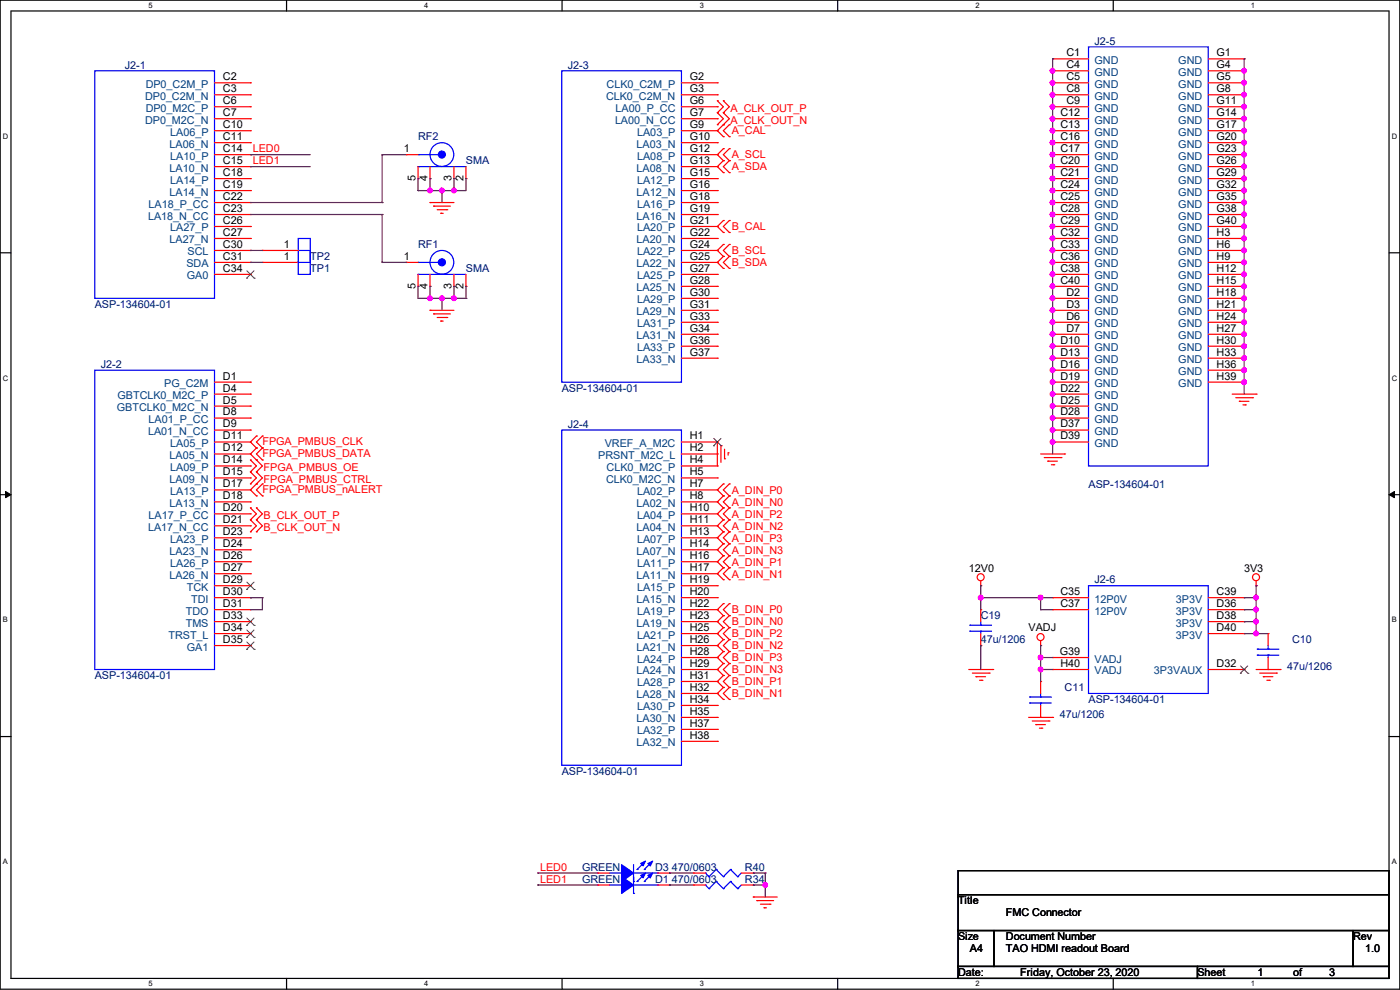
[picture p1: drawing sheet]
<svg xmlns="http://www.w3.org/2000/svg" width="297mm" height="210mm" viewBox="0 0 297 210" stroke-linecap="round" stroke-linejoin="round" font-family="sans-serif">
<path d="M0 0h297v209.8h-297zM2.3 2.3h292.4v205.3h-292.4z" fill="none" stroke="#000" stroke-width=".25"/>
<g fill="#fff">
<path d="M31.5 .3h.9v1.8h-.9z"/>
<path d="M31.5 207.8h.9v1.8h-.9z"/>
</g>
<path d="M60.8 0v2.3M60.8 207.6v2.2" fill="none" stroke="#000" stroke-width=".25"/>
<g fill="#fff">
<path d="M90 .3h.9v1.8h-.9z"/>
<path d="M90 207.8h.9v1.8h-.9z"/>
</g>
<path d="M119.3 0v2.3M119.3 207.6v2.2" fill="none" stroke="#000" stroke-width=".25"/>
<g fill="#fff">
<path d="M148.5 .3h.9v1.8h-.9z"/>
<path d="M148.5 207.8h.9v1.8h-.9z"/>
</g>
<path d="M177.7 0v2.3M177.7 207.6v2.2" fill="none" stroke="#000" stroke-width=".25"/>
<g fill="#fff">
<path d="M206.9 .3h.9v1.8h-.9z"/>
<path d="M206.9 207.8h.9v1.8h-.9z"/>
</g>
<path d="M236.2 0v2.3M236.2 207.6v2.2" fill="none" stroke="#000" stroke-width=".25"/>
<g fill="#fff">
<path d="M265.4 .3h.9v1.8h-.9z"/>
<path d="M265.4 207.8h.9v1.8h-.9z"/>
<path d="M.6 28h1.2v1.8h-1.2z"/>
<path d="M295.3 28h1.1v1.8h-1.1z"/>
<path d="M.6 79.3h1.2v1.8h-1.2z"/>
<path d="M295.3 79.3h1.1v1.8h-1.1z"/>
</g>
<path d="M0 53.6h2.3M294.7 53.6h2.3" fill="none" stroke="#000" stroke-width=".25"/>
<g fill="#fff">
<path d="M.6 130.6h1.1v1.8h-1.1z"/>
<path d="M295.3 130.6h1v1.8h-1z"/>
</g>
<path d="M0 104.9h2.3M294.7 104.9h2.3" fill="none" stroke="#000" stroke-width=".25"/>
<path d="M1.2 104.3l1.1 .6-1.1 .7zM294.7 104.9l1.1-.6v1.3z" fill="#000" stroke="#000" stroke-width=".21"/>
<g fill="#fff">
<path d="M.6 181.9h1.1v1.8h-1.1z"/>
<path d="M295.3 181.9h1v1.8h-1z"/>
</g>
<path d="M0 156.3h2.3M294.7 156.3h2.3M203.2 184.7h91.5v5.1h-91.5zM203.2 189.8h91.5v7.6h-91.5zM203.2 197.4h7.7v7.6h-7.7zM210.9 197.4h76.2v7.6h-76.2zM287.1 197.4h7.6v7.6h-7.6zM203.2 205h50.8v2.6h-50.8zM254 205h40.7v2.6h-40.7z" fill="none" stroke="#000" stroke-width=".25"/>
<g fill="none" stroke="#f00" stroke-width=".25">
<path d="M45.5 17.6h7.6M53.1 17.6h.1M144.6 17.6h7.6M152.2 17.6h.1M223.3 12.5h.1M223.3 15h.1M223.3 17.6h.1M223.3 17.6h7.6M223.3 12.5h7.6M223.3 15h7.6M256.3 17.6h7.6M256.3 12.5h7.6"/>
<path d="M256.3 15h7.6M263.9 12.5h.1M263.9 15h.1M263.9 17.6h.1M45.5 20.1h7.6M45.5 22.6h7.6M45.5 25.2h7.6M45.5 27.7h7.6M45.5 30.3h7.6M45.5 32.8h7.6M45.5 35.3h7.6M45.5 37.9h7.6"/>
<path d="M53.1 20.1h.1M53.1 22.6h.1M53.1 25.2h.1M53.1 27.7h.1M53.1 30.3h.1M53.1 32.8h.1M53.1 35.3h.1M53.1 37.9h.1M86.1 32.8h.1M86.1 32.8h2.6M88.7 37.9h.1M88.7 35.3v2.6"/>
<path d="M91.2 37.9h.1M91.2 35.3v2.6M96.3 37.9h.1M96.3 35.3v2.6M98.8 37.9h.1M98.8 35.3v2.6M144.6 20.1h7.6M144.6 22.6h7.6M144.6 25.2h7.6M144.6 27.7h7.6M144.6 30.3h7.6M144.6 32.8h7.6"/>
<path d="M144.6 35.3h7.6M144.6 37.9h7.6M152.2 21.4h.1M152.2 23.9h.1M152.2 26.5h.1M152.2 20.1h.1M152.2 22.6h.1M152.2 25.2h.1M152.2 27.7h.1M152.2 30.3h.1M152.2 32.8h.1M152.2 35.3h.1"/>
<path d="M152.2 37.9h.1M152.2 21.4l1.3 1.2-1.3 1.3M152.2 23.9l1.3 1.3-1.3 1.3M152.2 27.7l1.3 1.3M152.2 32.8l1.3 1.3M152.2 35.3l1.3 1.3M153.5 21.4h.1M153.5 23.9h.1M153.5 26.5h.1M153.5 29h.1M153.5 31.5h.1M153.5 34.1h.1"/>
<path d="M153.5 36.6h.1M153.5 21.4l1.2 1.2-1.2 1.3M153.5 23.9l1.2 1.3-2.5 2.5M153.5 31.5l-1.3 1.3M153.5 34.1l-1.3 1.2M154.7 29h.1M154.7 26.5h.1M154.7 34.1h.1M154.7 31.5h.1M154.7 36.6h.1M154.7 26.5l-1.2 1.2 1.2 1.3M154.7 31.5l-1.2 1.3 1.2 1.3"/>
<path d="M154.7 34.1l-1.2 1.2 1.2 1.3M223.3 20.1h.1M223.3 22.6h.1M223.3 25.2h.1M223.3 27.7h.1M223.3 30.3h.1M223.3 32.8h.1M223.3 35.3h.1M223.3 37.9h.1M223.3 20.1h7.6M223.3 22.6h7.6M223.3 25.2h7.6"/>
<path d="M223.3 27.7h7.6M223.3 30.3h7.6M223.3 32.8h7.6M223.3 35.3h7.6M223.3 37.9h7.6M256.3 20.1h7.6M256.3 22.6h7.6M256.3 25.2h7.6M256.3 27.7h7.6M256.3 30.3h7.6M256.3 32.8h7.6M256.3 35.3h7.6"/>
<path d="M256.3 37.9h7.6M263.9 20.1h.1M263.9 22.6h.1M263.9 25.2h.1M263.9 27.7h.1M263.9 30.3h.1M263.9 32.8h.1M263.9 35.3h.1M263.9 37.9h.1M45.5 43h7.6M45.5 55.7h7.6M45.5 40.4h7.6"/>
<path d="M45.5 45.5h7.6M45.5 48h7.6M45.5 50.6h7.6M45.5 53.1h7.6M45.5 58.2h7.6M53.1 40.4h.1M53.1 43h.1M53.1 45.5h.1M53.1 48h.1M53.1 50.6h.1M53.1 53.1h.1M53.1 55.7h.1"/>
<path d="M53.1 58.2h.1M55.7 55.7h.1M55.7 53.1h.1M55.7 55.7h7.6M55.7 53.1h7.6M86.1 55.7h.1M86.1 55.7h2.6M88.7 58.2v2.5M91.2 43h.1M91.2 43h5.1M91.2 58.2v2.5M92 43.7h.1"/>
<path d="M92 43.7h3.5M92.8 44.5h2M93.5 45.3h.1M93.5 45.3h.5M94.8 44.5h.1M96.3 58.2v2.5M98.8 58.2v2.5M144.6 43h7.6M144.6 55.7h7.6M144.6 40.4h7.6M144.6 45.5h7.6M144.6 48h7.6"/>
<path d="M144.6 50.6h7.6M144.6 53.1h7.6M144.6 58.2h7.6M152.2 40.4h.1M152.2 43h.1M152.2 45.5h.1M152.2 48h.1M152.2 50.6h.1M152.2 53.1h.1M152.2 55.7h.1M152.2 58.2h.1M152.2 48l1.3 1.3"/>
<path d="M152.2 53.1l1.3 1.3M152.2 55.7l1.3 1.2M153.5 46.8h.1M153.5 49.3h.1M153.5 51.9h.1M153.5 54.4h.1M153.5 56.9h.1M153.5 46.8l-1.3 1.2M153.5 51.9l-1.3 1.2M153.5 54.4l-1.3 1.3M154.7 49.3h.1M154.7 46.8h.1"/>
<path d="M154.7 54.4h.1M154.7 51.9h.1M154.7 56.9h.1M154.7 46.8l-1.2 1.2 1.2 1.3M154.7 51.9l-1.2 1.2 1.2 1.3M154.7 54.4l-1.2 1.3 1.2 1.2M223.3 40.4h.1M223.3 43h.1M223.3 45.5h.1M223.3 48h.1M223.3 50.6h.1M223.3 53.1h.1"/>
<path d="M223.3 55.7h.1M223.3 58.2h.1M223.3 43h7.6M223.3 55.7h7.6M223.3 40.4h7.6M223.3 45.5h7.6M223.3 48h7.6M223.3 50.6h7.6M223.3 53.1h7.6M223.3 58.2h7.6M256.3 43h7.6M256.3 55.7h7.6"/>
<path d="M256.3 40.4h7.6M256.3 45.5h7.6M256.3 48h7.6M256.3 50.6h7.6M256.3 53.1h7.6M256.3 58.2h7.6M263.9 40.4h.1M263.9 43h.1M263.9 45.5h.1M263.9 48h.1M263.9 50.6h.1M263.9 53.1h.1"/>
<path d="M263.9 55.7h.1M263.9 58.2h.1M88.7 60.7h.1M91.2 65.8h.1M91.2 60.7h.1M91.2 65.8h5.1M92 66.6h.1M92 66.6h3.5M92.8 67.4h2M93.5 68.1h.1M93.5 68.1h.5M94.8 67.4h.1"/>
<path d="M96.3 60.7h.1M98.8 60.7h.1M144.6 65.8h7.6M144.6 60.7h7.6M144.6 63.3h7.6M144.6 68.4h7.6M144.6 70.9h7.6M144.6 73.4h7.6M144.6 76h7.6M152.2 60.7h.1M152.2 63.3h.1M152.2 65.8h.1"/>
<path d="M152.2 68.4h.1M152.2 70.9h.1M152.2 73.4h.1M152.2 76h.1M223.3 60.7h.1M223.3 63.3h.1M223.3 65.8h.1M223.3 68.4h.1M223.3 70.9h.1M223.3 73.4h.1M223.3 76h.1M223.3 78.5h.1"/>
<path d="M223.3 65.8h7.6M223.3 60.7h7.6M223.3 63.3h7.6M223.3 68.4h7.6M223.3 70.9h7.6M223.3 73.4h7.6M223.3 76h7.6M223.3 78.5h7.6M256.3 65.8h7.6M256.3 60.7h7.6M256.3 63.3h7.6M256.3 68.4h7.6"/>
<path d="M256.3 70.9h7.6M256.3 73.4h7.6M256.3 76h7.6M256.3 78.5h7.6M263.9 60.7h.1M263.9 63.3h.1M263.9 65.8h.1M263.9 68.4h.1M263.9 70.9h.1M263.9 73.4h.1M263.9 76h.1M263.9 78.5h.1"/>
<path d="M45.5 96.3h7.6M45.5 83.6h7.6M45.5 93.8h7.6M45.5 98.8h7.6M45.5 81.1h7.6M45.5 86.1h7.6M45.5 88.7h7.6M45.5 91.2h7.6M53.1 97.6h.1M53.1 81.1h.1M53.1 83.6h.1M53.1 86.1h.1"/>
<path d="M53.1 88.7h.1M53.1 91.2h.1M53.1 93.8h.1M53.1 96.3h.1M53.1 98.8h.1M53.1 93.8l1.3 1.2M53.1 96.3l1.3 1.3M53.1 97.6l1.3 1.2-1.3 1.3M54.4 92.5h.1M54.4 95h.1M54.4 97.6h.1M54.4 92.5l-1.3 1.3"/>
<path d="M54.4 95l-1.3 1.3M54.4 97.6l1.3 1.2-1.3 1.3M55.7 95h.1M55.7 92.5h.1M55.7 97.6h.1M55.7 92.5l-1.3 1.3 1.3 1.2M55.7 95l-1.3 1.3 1.3 1.3M144.6 96.3h7.6M144.6 93.8h7.6M144.6 98.8h7.6M152.2 93.8h.1M152.2 96.3h.1"/>
<path d="M152.2 98.8h.1M152.2 93.8v5M153 94.5h.1M153 94.5v3.6M153.7 97.3h.1M153.7 95.3v2M154.5 96.1h.1M154.5 96.1v.5M220.8 96.3h5M221.5 97.1h3.6M222.3 97.8h.1M222.3 97.8h2"/>
<path d="M223.1 98.6h.5M223.3 81.1h.1M223.3 83.6h.1M223.3 86.1h.1M223.3 88.7h.1M223.3 91.2h.1M223.3 93.8h.1M223.3 83.6h7.6M223.3 93.8h7.6M223.3 81.1h7.6M223.3 86.1h7.6M223.3 88.7h7.6"/>
<path d="M223.3 91.2h7.6M223.6 98.6h.1M225.1 97.1h.1M225.8 96.3h.1M256.3 81.1h7.6M261.4 83.6h5.1M262.2 84.4h3.5M262.9 85.1h.1M262.9 85.1h2.1M263.7 85.9h.5M263.9 81.1h.1M264.2 85.9h.1"/>
<path d="M265.7 84.4h.1M266.5 83.6h.1M45.5 101.4h7.6M45.5 103.9h7.6M45.5 106.5h7.6M45.5 109h7.6M45.5 111.5h7.6M45.5 114.1h7.6M45.5 116.6h7.6M45.5 119.2h7.6M53.1 107.7h.1M53.1 110.3h.1"/>
<path d="M53.1 112.8h.1M53.1 100.1h.1M53.1 102.7h.1M53.1 101.4h.1M53.1 103.9h.1M53.1 106.5h.1M53.1 109h.1M53.1 111.5h.1M53.1 114.1h.1M53.1 116.6h.1M53.1 119.2h.1M53.1 107.7l1.3 1.3-1.3 1.3"/>
<path d="M53.1 110.3l1.3 1.2-1.3 1.3M53.1 100.1l1.3 1.3-1.3 1.3M53.1 103.9l1.3 1.3M54.4 107.7h.1M54.4 110.3h.1M54.4 112.8h.1M54.4 100.1h.1M54.4 102.7h.1M54.4 105.2h.1M54.4 107.7l1.3 1.3-1.3 1.3M54.4 110.3l1.3 1.2-1.3 1.3M54.4 100.1l1.3 1.3-2.6 2.5"/>
<path d="M55.7 105.2h.1M55.7 102.7h.1M55.7 102.7l-1.3 1.2 1.3 1.3M144.6 101.4h7.6M144.6 103.9h7.6M144.6 106.5h7.6M144.6 109h7.6M144.6 111.5h7.6M144.6 114.1h7.6M144.6 116.6h7.6M144.6 119.2h7.6M152.2 101.4h.1"/>
<path d="M152.2 103.9h.1M152.2 106.5h.1M152.2 109h.1M152.2 111.5h.1M152.2 114.1h.1M152.2 116.6h.1M152.2 119.2h.1M152.2 103.9l1.3 1.3M152.2 106.5l1.3 1.2M152.2 119.2l1.3 1.2M152.2 109l1.3 1.3M152.2 111.5l1.3 1.3"/>
<path d="M152.2 116.6l1.3 1.3M152.2 114.1l1.3 1.3M153.5 102.7h.1M153.5 105.2h.1M153.5 107.7h.1M153.5 117.9h.1M153.5 110.3h.1M153.5 112.8h.1M153.5 115.4h.1M153.5 102.7l-1.3 1.2M153.5 105.2l-1.3 1.3M153.5 117.9l-1.3 1.3"/>
<path d="M153.5 107.7l-1.3 1.3M153.5 110.3l-1.3 1.2M153.5 115.4l-1.3 1.2M153.5 112.8l-1.3 1.3M154.7 105.2h.1M154.7 102.7h.1M154.7 107.7h.1M154.7 117.9h.1M154.7 110.3h.1M154.7 112.8h.1M154.7 115.4h.1M154.7 102.7l-1.2 1.2 1.2 1.3"/>
<path d="M154.7 105.2l-1.2 1.3 1.2 1.2M154.7 117.9l-1.2 1.3 1.2 1.2M154.7 107.7l-1.2 1.3 1.2 1.3M154.7 110.3l-1.2 1.2 1.2 1.3M154.7 115.4l-1.2 1.2 1.2 1.3M154.7 112.8l-1.2 1.3 1.2 1.3M45.5 121.7h7.6M45.5 124.2h7.6M45.5 126.8h7.6M45.5 129.3h7.6M45.5 131.9h7.6M45.5 134.4h7.6"/>
<path d="M45.5 136.9h7.6M53.1 121.7h.1M53.1 124.2h.1M53.1 126.8h.1M53.1 129.3h.1M53.1 131.9h.1M53.1 134.4h.1M53.1 136.9h.1M144.6 121.7h7.6M144.6 124.2h7.6M144.6 126.8h7.6M144.6 129.3h7.6"/>
<path d="M144.6 131.9h7.6M144.6 134.4h7.6M144.6 136.9h7.6M144.6 139.5h7.6M152.2 121.7h.1M152.2 124.2h.1M152.2 126.8h.1M152.2 129.3h.1M152.2 131.9h.1M152.2 134.4h.1M152.2 136.9h.1M152.2 139.5h.1"/>
<path d="M152.2 121.7l1.3 1.3M152.2 129.3l1.3 1.3M152.2 131.9l1.3 1.2M152.2 136.9l1.3 1.3M152.2 134.4l1.3 1.3M152.2 139.5l1.3 1.3M153.5 120.4h.1M153.5 123h.1M153.5 128.1h.1M153.5 130.6h.1M153.5 133.1h.1M153.5 135.7h.1"/>
<path d="M153.5 138.2h.1M153.5 120.4l-1.3 1.3M153.5 128.1l-1.3 1.2M153.5 130.6l-1.3 1.3M153.5 135.7l-1.3 1.2M153.5 133.1l-1.3 1.3M153.5 138.2l-1.3 1.3M154.7 120.4h.1M154.7 123h.1M154.7 130.6h.1M154.7 128.1h.1M154.7 133.1h.1"/>
<path d="M154.7 138.2h.1M154.7 135.7h.1M154.7 120.4l-1.2 1.3 1.2 1.3M154.7 128.1l-1.2 1.2 1.2 1.3M154.7 130.6l-1.2 1.3 1.2 1.2M154.7 135.7l-1.2 1.2 1.2 1.3M154.7 133.1l-1.2 1.3 1.2 1.3M154.7 138.2l-1.2 1.3 1.2 1.3M208.1 124.2h.1M208.1 136.9h.1M208.1 129.3h.1M208.1 123.2v1"/>
<path d="M208.1 129.3v2.6M208.1 134.4v2.5M220.8 136.9h.1M220.8 135.9v1M223.3 126.8h.1M223.3 129.3h.1M223.3 139.5h.1M223.3 126.8h7.6M223.3 129.3h7.6M223.3 139.5h7.6M256.3 126.8h7.6M256.3 129.3h7.6"/>
<path d="M256.3 131.9h7.6M256.3 134.4h7.6M263.9 126.8h.1M263.9 129.3h.1M263.9 131.9h.1M263.9 134.4h.1M266.5 124.2h.1M266.5 123.2v1M269 134.4h.1M269 134.4v2.5M269 139.5v2.5M144.6 152.2h7.6"/>
<path d="M144.6 142h7.6M144.6 144.6h7.6M144.6 147.1h7.6M144.6 149.6h7.6M144.6 154.7h7.6M144.6 157.3h7.6M152.2 142h.1M152.2 144.6h.1M152.2 147.1h.1M152.2 149.6h.1M152.2 152.2h.1M152.2 154.7h.1"/>
<path d="M152.2 157.3h.1M152.2 147.1l1.3 1.3M152.2 144.6l1.3 1.2M152.2 142l1.3 1.3M153.5 145.8h.1M153.5 148.4h.1M153.5 143.3h.1M153.5 140.8h.1M153.5 145.8l-1.3 1.3M153.5 143.3l-1.3 1.3M153.5 140.8l-1.3 1.2M154.7 148.4h.1"/>
<path d="M154.7 145.8h.1M154.7 143.3h.1M154.7 140.8h.1M154.7 145.8l-1.2 1.3 1.2 1.3M154.7 143.3l-1.2 1.3 1.2 1.2M154.7 140.8l-1.2 1.2 1.2 1.3M205.5 142h5.1M206.3 142.8h3.5M207.1 143.6h.1M207.1 143.6h2M207.8 144.3h.5M208.3 144.3h.1"/>
<path d="M209.8 142.8h.1M210.6 142h.1M218.2 152.2h5.1M219 153h3.5M219.8 153.7h.1M219.8 153.7h2M220.5 154.5h.5M220.8 152.2h.1M220.8 144.6h.1M220.8 144.6v2.5M220.8 149.6v2.6M221 154.5h.1"/>
<path d="M222.5 153h.1M223.3 152.2h.1M223.3 142h.1M223.3 142h7.6M256.3 142h7.6M263.9 142h.1M266.5 142h5.1M267.3 142.8h3.5M268 143.6h.1M268 143.6h2M268.8 144.3h.5M269 142h.1"/>
<path d="M269.3 144.3h.1M270.8 142.8h.1M271.6 142h.1M126.8 185.2h.1M126.8 187.7h.1M126.8 187.7h2.5M126.8 185.2h2.5M139.5 187.7h2.5M139.5 185.2h2.5M142 185.2h.1M142 187.7h.1M147.1 187.7h.1"/>
<path d="M147.1 185.2h.1M147.1 187.7h2.5M147.1 185.2h2.5M157.3 187.7h2.5M157.3 185.2h2.5M159.8 190.3h.1M159.8 187.7h.1M159.8 185.2h.1M159.8 190.3h5.1M160.6 191.1h.1M160.6 191.1h3.5M161.3 191.8h2.1"/>
<path d="M162.1 192.6h.1M162.1 192.6h.5M163.4 191.8h.1"/>
<circle cx="208" cy="122.4" r=".74"/>
<circle cx="220.7" cy="135.1" r=".74"/>
<circle cx="266.5" cy="122.4" r=".74"/>
</g>
<g fill="none" stroke="#00f" stroke-width=".25">
<path d="M20.1 15h25.4v48.3h-25.4zM119.2 15h25.4v66.1h-25.4zM230.9 9.9h25.4v88.9h-25.4zM88.7 32.8h.1M88.7 35.3h.1M88.7 32.8h4.3M88.7 35.3h10.1M93 32.8h.1M63.3 53.1h2.5v5.1h-2.5zM63.3 50.6h2.5v5.1h-2.5zM88.7 55.7h.1M88.7 58.2h.1"/>
<path d="M88.7 55.7h4.3M88.7 58.2h10.1M93 55.7h.1M20.1 78.5h25.4v63.5h-25.4zM119.2 91.2h25.4v71.1h-25.4zM205.8 132.6h.1M205.8 133.9h.1M205.8 132.6h4.6M205.8 133.9h4.6M208.1 133.9h.1M208.1 132.6h.1M208.1 131.9v.7"/>
<path d="M208.1 133.9v.5M230.9 124.2h25.4v22.9h-25.4zM266.7 137.7h.1M266.7 139h.1M266.7 137.7h4.6M266.7 139h4.6M269 139h.1M269 137.7h.1M269 136.9v.8M269 139v.5M218.5 147.9h.1M218.5 149.1h.1"/>
<path d="M218.5 147.9h4.6M218.5 149.1h4.6M220.8 149.1h.1M220.8 147.9h.1M220.8 147.1v.8M220.8 149.1v.5M129.3 185.2h2.6M129.3 187.7h2.6M131.9 185.2h.1M131.9 187.7h.1M134.4 187h.1M134.4 189.5h.1"/>
<path d="M134.4 183.4v6.1M134.4 185.2h5.1M134.4 187.7h5.1M135.2 184.4h.1M135.2 187h.1M136.7 184.4h.1M136.7 187h.1M136.7 182.9l-1.5 1.5M136.7 185.5l-1.5 1.5M138.2 182.9l-1.5 1.5M138.2 185.5l-1.5 1.5M139.5 185.2h.1"/>
<path d="M139.5 187.7h.1M149.6 187.7h.1M149.6 185.2h.1M149.6 187.7l.8 .8M149.6 185.2l.8 .8M150.4 188.5h.1M150.4 186h.1M151.9 187h.1M151.9 184.4h.1M151.9 187l1.6 1.5M151.9 187l-1.5 1.5M151.9 184.4l1.6 1.6"/>
<path d="M151.9 184.4l-1.5 1.6M153.5 188.5h.1M153.5 186h.1M155 187h.1M155 184.4h.1M155 187l1.5 1.5M155 187l-1.5 1.5M155 184.4l1.5 1.6M155 184.4l-1.5 1.6M156.5 188.5h.1M156.5 186h.1M157.3 187.7l-.8 .8"/>
<path d="M157.3 185.2l-.8 .8"/>
<circle cx="93.7" cy="32.8" r="2.52"/>
<circle cx="93.7" cy="55.6" r="2.52"/>
</g>
<g fill="none" stroke="#804000" stroke-width=".21">
<path d="M52.3 59h.1M52.4 57.4l1.5 1.6M53.9 57.4l-1.6 1.6M53.9 59h.1M151.4 94.6h.1M151.4 93l1.6 1.6M153 93l-1.6 1.6M153 94.6h.1M52.3 125.1h.1M52.3 132.7h.1M52.3 135.2h.1M52.3 137.8h.1"/>
<path d="M52.4 123.5l1.5 1.6M52.4 131.1l1.5 1.6M52.4 133.6l1.5 1.6M52.4 136.2l1.5 1.6M53.9 123.5l-1.6 1.6M53.9 131.1l-1.6 1.6M53.9 133.6l-1.6 1.6M53.9 136.2l-1.6 1.6M53.9 125.1h.1M53.9 132.7h.1M53.9 135.2h.1M53.9 137.8h.1"/>
<path d="M263.1 142.8h.1M263.2 141.3l1.6 1.5M264.7 141.3l-1.6 1.5M264.8 142.8h.1"/>
</g>
<g fill="#00f" stroke="#00f" stroke-width=".25">
<path d="M131.9 183.4l2.5 1.8-2.5 1.8z" fill-rule="evenodd"/>
<path d="M137.5 183.2l1-.5-.5 1z" fill-rule="evenodd"/>
<path d="M135.9 183.2l1-.5-.5 1z" fill-rule="evenodd"/>
<path d="M131.9 186l2.5 1.7-2.5 1.8z" fill-rule="evenodd"/>
<path d="M137.5 185.7l1-.5-.5 1z" fill-rule="evenodd"/>
<path d="M135.9 185.7l1-.5-.5 1z" fill-rule="evenodd"/>
<circle cx="93.7" cy="55.6" r=".74"/>
<circle cx="93.7" cy="32.8" r=".74"/>
</g>
<g fill="none" stroke="#800040" stroke-width=".25">
<path d="M223.3 12.5h.1M223.3 15h.1M223.3 17.6h.1M223.3 12.5v83.8M263.9 12.5h.1M263.9 15h.1M263.9 17.6h.1M263.9 12.5v71.1M53.1 32.8h.1M53.1 35.3h.1M53.1 32.8h12.7M53.1 35.3h12.7"/>
<path d="M81.1 32.8h.1M81.1 32.8h5M81.1 32.8v10.2M88.7 37.9h.1M88.7 37.9v2.5M91.2 37.9h.1M91.2 37.9v2.5M96.3 37.9h.1M96.3 37.9v2.5M98.8 37.9h.1M98.8 37.9v2.5h-10.1M223.3 20.1h.1"/>
<path d="M223.3 22.6h.1M223.3 25.2h.1M223.3 27.7h.1M223.3 30.3h.1M223.3 32.8h.1M223.3 35.3h.1M223.3 37.9h.1M263.9 20.1h.1M263.9 22.6h.1M263.9 25.2h.1M263.9 27.7h.1M263.9 30.3h.1"/>
<path d="M263.9 32.8h.1M263.9 35.3h.1M263.9 37.9h.1M53.1 53.1h.1M53.1 55.7h.1M53.1 53.1h2.6M53.1 55.7h2.6M53.1 43h28M53.1 45.5h28M81.1 43h.1M81.1 45.5h.1M81.1 55.7h.1"/>
<path d="M81.1 55.7h5M81.1 45.5v10.2M86.1 55.7h.1M88.7 40.4h.1M91.2 40.4h.1M93.8 40.4h.1M93.8 40.4v2.6M96.3 40.4h.1M223.3 40.4h.1M223.3 43h.1M223.3 45.5h.1M223.3 48h.1"/>
<path d="M223.3 50.6h.1M223.3 53.1h.1M223.3 55.7h.1M223.3 58.2h.1M263.9 40.4h.1M263.9 43h.1M263.9 45.5h.1M263.9 48h.1M263.9 50.6h.1M263.9 53.1h.1M263.9 55.7h.1M263.9 58.2h.1"/>
<path d="M88.7 60.7h.1M88.7 60.7v2.6h10.1M91.2 63.3h.1M91.2 60.7h.1M91.2 60.7v2.6M93.8 63.3h.1M93.8 63.3v2.5M96.3 63.3h.1M96.3 60.7h.1M96.3 60.7v2.6M98.8 60.7h.1M98.8 63.3h.1"/>
<path d="M98.8 60.7v2.6M223.3 60.7h.1M223.3 63.3h.1M223.3 65.8h.1M223.3 68.4h.1M223.3 70.9h.1M223.3 73.4h.1M223.3 76h.1M223.3 78.5h.1M263.9 60.7h.1M263.9 63.3h.1M263.9 65.8h.1"/>
<path d="M263.9 68.4h.1M263.9 70.9h.1M263.9 73.4h.1M263.9 76h.1M263.9 78.5h.1M223.3 81.1h.1M223.3 83.6h.1M223.3 86.1h.1M223.3 88.7h.1M223.3 91.2h.1M223.3 93.8h.1M263.9 81.1h.1"/>
<path d="M53.1 129.3h.1M53.1 126.8h.1M53.1 126.8h2.6M55.7 126.8h.1M55.7 126.8v2.5h-2.6M208.1 136.9h.1M208.1 124.2h.1M208.1 126.8h.1M208.1 126.8h15.2M208.1 124.2v5.1M208.1 136.9v5.1M220.8 139.5h.1"/>
<path d="M220.8 136.9h.1M220.8 126.8h.1M220.8 129.3h.1M220.8 139.5h2.5M220.8 126.8v2.5M220.8 136.9v7.7M220.8 129.3h2.5M263.9 134.4h.1M263.9 131.9h.1M263.9 129.3h.1M263.9 126.8h.1M263.9 134.4h5.1"/>
<path d="M263.9 131.9h2.6M263.9 129.3h2.6M263.9 126.8h2.6M266.5 124.2h.1M266.5 131.9h.1M266.5 129.3h.1M266.5 126.8h.1M266.5 134.4h.1M266.5 124.2v10.2M220.8 142h.1M220.8 142h2.5M114.1 185.2h.1"/>
<path d="M114.1 187.7h.1M114.1 187.7h12.7M114.1 185.2h12.7M142 187.7h.1M142 185.2h.1M142 187.7h5.1M142 185.2h5.1M159.8 187.7h.1M159.8 185.2h.1M159.8 187.7h2.5M159.8 185.2h2.5M162.3 187.7h.1"/>
<path d="M162.3 185.2h.1M162.3 185.2v5.1"/>
</g>
<g fill="#f0f" stroke="#f0f" stroke-width=".25">
<circle cx="223.3" cy="15" r=".49"/>
<circle cx="223.3" cy="17.5" r=".49"/>
<circle cx="223.3" cy="20.1" r=".49"/>
<circle cx="223.3" cy="22.6" r=".49"/>
<circle cx="223.3" cy="25.2" r=".49"/>
<circle cx="223.3" cy="30.2" r=".49"/>
<circle cx="223.3" cy="27.7" r=".49"/>
<circle cx="223.3" cy="32.8" r=".49"/>
<circle cx="223.3" cy="37.9" r=".49"/>
<circle cx="223.3" cy="35.3" r=".49"/>
<circle cx="223.3" cy="40.4" r=".49"/>
<circle cx="223.3" cy="45.5" r=".49"/>
<circle cx="223.3" cy="42.9" r=".49"/>
<circle cx="223.3" cy="48" r=".49"/>
<circle cx="223.3" cy="50.6" r=".49"/>
<circle cx="223.3" cy="55.6" r=".49"/>
<circle cx="223.3" cy="53.1" r=".49"/>
<circle cx="223.3" cy="58.2" r=".49"/>
<circle cx="223.3" cy="60.7" r=".49"/>
<circle cx="223.3" cy="65.8" r=".49"/>
<circle cx="223.3" cy="63.3" r=".49"/>
<circle cx="223.3" cy="68.3" r=".49"/>
<circle cx="223.3" cy="73.4" r=".49"/>
<circle cx="223.3" cy="70.9" r=".49"/>
<circle cx="223.3" cy="76" r=".49"/>
<circle cx="223.3" cy="81" r=".49"/>
<circle cx="223.3" cy="78.5" r=".49"/>
<circle cx="223.3" cy="86.1" r=".49"/>
<circle cx="223.3" cy="83.6" r=".49"/>
<circle cx="223.3" cy="88.7" r=".49"/>
<circle cx="223.3" cy="91.2" r=".49"/>
<circle cx="223.3" cy="93.7" r=".49"/>
<circle cx="263.9" cy="15" r=".49"/>
<circle cx="263.9" cy="17.5" r=".49"/>
<circle cx="263.9" cy="20.1" r=".49"/>
<circle cx="263.9" cy="22.6" r=".49"/>
<circle cx="263.9" cy="25.2" r=".49"/>
<circle cx="263.9" cy="30.2" r=".49"/>
<circle cx="263.9" cy="27.7" r=".49"/>
<circle cx="263.9" cy="35.3" r=".49"/>
<circle cx="263.9" cy="32.8" r=".49"/>
<circle cx="263.9" cy="37.9" r=".49"/>
<circle cx="263.9" cy="40.4" r=".49"/>
<circle cx="263.9" cy="45.5" r=".49"/>
<circle cx="263.9" cy="42.9" r=".49"/>
<circle cx="263.9" cy="50.6" r=".49"/>
<circle cx="263.9" cy="48" r=".49"/>
<circle cx="263.9" cy="55.6" r=".49"/>
<circle cx="263.9" cy="53.1" r=".49"/>
<circle cx="263.9" cy="58.2" r=".49"/>
<circle cx="263.9" cy="60.7" r=".49"/>
<circle cx="263.9" cy="63.3" r=".49"/>
<circle cx="263.9" cy="65.8" r=".49"/>
<circle cx="263.9" cy="70.9" r=".49"/>
<circle cx="263.9" cy="68.3" r=".49"/>
<circle cx="263.9" cy="73.4" r=".49"/>
<circle cx="263.9" cy="76" r=".49"/>
<circle cx="263.9" cy="81" r=".49"/>
<circle cx="263.9" cy="78.5" r=".49"/>
<circle cx="220.7" cy="139.5" r=".49"/>
<circle cx="220.7" cy="142" r=".49"/>
<circle cx="266.5" cy="134.4" r=".49"/>
<circle cx="266.5" cy="131.8" r=".49"/>
<circle cx="266.5" cy="126.8" r=".49"/>
<circle cx="266.5" cy="129.3" r=".49"/>
<circle cx="162.3" cy="187.7" r=".49"/>
<circle cx="96.3" cy="40.4" r=".49"/>
<circle cx="93.7" cy="40.4" r=".49"/>
<circle cx="91.2" cy="40.4" r=".49"/>
<circle cx="93.7" cy="63.3" r=".49"/>
<circle cx="96.3" cy="63.3" r=".49"/>
<circle cx="91.2" cy="63.3" r=".49"/>
<circle cx="208" cy="126.8" r=".49"/>
<circle cx="220.7" cy="126.8" r=".49"/>
</g>
<g font-size="2.3">
<text x="226.2" y="11.9">C1</text>
<text x="258.1" y="11.9">G1</text>
<text x="47.3" y="17">C2</text>
<text x="146.3" y="17">G2</text>
<text x="226.2" y="14.5">C4</text>
<text x="226.2" y="17">C5</text>
<text x="258.1" y="14.5">G4</text>
<text x="258.1" y="17">G5</text>
<text x="47.3" y="19.6">C3</text>
<text x="47.3" y="22.1">C6</text>
<text x="146.3" y="19.6">G3</text>
<text x="146.3" y="22.1">G6</text>
<text x="226.2" y="19.6">C8</text>
<text x="226.2" y="22.1">C9</text>
<text x="258.1" y="19.6">G8</text>
<text x="258.1" y="22.1">G11</text>
<text x="47.3" y="24.6">C7</text>
<text x="47.3" y="27.2">C10</text>
<text x="47.3" y="29.7">C11</text>
<text x="146.3" y="24.6">G7</text>
<text x="146.3" y="27.2">G9</text>
<text x="146.3" y="29.7">G10</text>
<text x="225" y="24.6">C12</text>
<text x="225" y="27.2">C13</text>
<text x="225" y="29.7">C16</text>
<text x="258.1" y="24.6">G14</text>
<text x="258.1" y="27.2">G17</text>
<text x="258.1" y="29.7">G20</text>
<text x="47.3" y="32.3">C14</text>
<text x="47.3" y="34.8">C15</text>
<text x="85.6" y="32.3">1</text>
<text x="146.3" y="32.3">G12</text>
<text x="146.3" y="34.8">G13</text>
<text x="225" y="32.3">C17</text>
<text x="225" y="34.8">C20</text>
<text x="258.1" y="32.3">G23</text>
<text x="258.1" y="34.8">G26</text>
<text x="47.3" y="37.3">C18</text>
<text x="47.3" y="39.9">C19</text>
<text x="88.1" y="38.4" transform="rotate(-90 88.1 38.4)">5</text>
<text x="90.7" y="38.4" transform="rotate(-90 90.7 38.4)">4</text>
<text x="95.8" y="38.4" transform="rotate(-90 95.8 38.4)">3</text>
<text x="98.3" y="38.4" transform="rotate(-90 98.3 38.4)">2</text>
<text x="146.3" y="37.3">G15</text>
<text x="146.3" y="39.9">G16</text>
<text x="225" y="37.3">C21</text>
<text x="225" y="39.9">C24</text>
<text x="258.1" y="37.3">G29</text>
<text x="258.1" y="39.9">G32</text>
<text x="47.3" y="42.4">C22</text>
<text x="47.3" y="45">C23</text>
<text x="47.3" y="47.5">C26</text>
<text x="146.3" y="42.4">G18</text>
<text x="146.3" y="45">G19</text>
<text x="146.3" y="47.5">G21</text>
<text x="225" y="42.4">C25</text>
<text x="225" y="45">C28</text>
<text x="225" y="47.5">C29</text>
<text x="258.1" y="42.4">G35</text>
<text x="258.1" y="45">G38</text>
<text x="258.1" y="47.5">G40</text>
<text x="47.3" y="50">C27</text>
<text x="47.3" y="52.6">C30</text>
<text x="60.2" y="52.6">1</text>
<text x="146.3" y="50">G22</text>
<text x="146.3" y="52.6">G24</text>
<text x="225" y="50">C32</text>
<text x="225" y="52.6">C33</text>
<text x="258.1" y="50">H3</text>
<text x="258.1" y="52.6">H6</text>
<text x="47.3" y="55.1">C31</text>
<text x="47.3" y="57.7">C34</text>
<text x="60.2" y="55.1">1</text>
<text x="85.6" y="55.1">1</text>
<text x="146.3" y="55.1">G25</text>
<text x="146.3" y="57.7">G27</text>
<text x="225" y="55.1">C36</text>
<text x="225" y="57.7">C38</text>
<text x="258.1" y="55.1">H9</text>
<text x="258.1" y="57.7">H12</text>
<text x="88.1" y="61.3" transform="rotate(-90 88.1 61.3)">5</text>
<text x="90.7" y="61.3" transform="rotate(-90 90.7 61.3)">4</text>
<text x="95.8" y="61.3" transform="rotate(-90 95.8 61.3)">3</text>
<text x="98.3" y="61.3" transform="rotate(-90 98.3 61.3)">2</text>
<text x="146.3" y="60.2">G28</text>
<text x="146.3" y="62.7">G30</text>
<text x="146.3" y="65.3">G31</text>
<text x="225" y="60.2">C40</text>
<text x="226.2" y="62.7">D2</text>
<text x="226.2" y="65.3">D3</text>
<text x="258.1" y="60.2">H15</text>
<text x="258.1" y="62.7">H18</text>
<text x="258.1" y="65.3">H21</text>
<text x="146.3" y="67.8">G33</text>
<text x="146.3" y="70.4">G34</text>
<text x="226.2" y="67.8">D6</text>
<text x="226.2" y="70.4">D7</text>
<text x="258.1" y="67.8">H24</text>
<text x="258.1" y="70.4">H27</text>
<text x="146.3" y="72.9">G36</text>
<text x="146.3" y="75.4">G37</text>
<text x="225" y="72.9">D10</text>
<text x="225" y="75.4">D13</text>
<text x="225" y="78">D16</text>
<text x="258.1" y="72.9">H30</text>
<text x="258.1" y="75.4">H33</text>
<text x="258.1" y="78">H36</text>
<text x="47.3" y="80.5">D1</text>
<text x="47.3" y="83.1">D4</text>
<text x="225" y="80.5">D19</text>
<text x="225" y="83.1">D22</text>
<text x="258.1" y="80.5">H39</text>
<text x="47.3" y="85.6">D5</text>
<text x="47.3" y="88.1">D8</text>
<text x="225" y="85.6">D25</text>
<text x="225" y="88.1">D28</text>
<text x="47.3" y="90.7">D9</text>
<text x="47.3" y="93.2">D11</text>
<text x="47.3" y="95.8">D12</text>
<text x="146.3" y="93.2">H1</text>
<text x="146.3" y="95.8">H2</text>
<text x="225" y="90.7">D37</text>
<text x="225" y="93.2">D39</text>
<text x="47.3" y="98.3">D14</text>
<text x="47.3" y="100.8">D15</text>
<text x="146.3" y="98.3">H4</text>
<text x="146.3" y="100.8">H5</text>
<text x="47.3" y="103.4">D17</text>
<text x="47.3" y="105.9">D18</text>
<text x="146.3" y="103.4">H7</text>
<text x="146.3" y="105.9">H8</text>
<text x="47.3" y="108.5">D20</text>
<text x="47.3" y="111">D21</text>
<text x="47.3" y="113.5">D23</text>
<text x="146.3" y="108.5">H10</text>
<text x="146.3" y="111">H11</text>
<text x="146.3" y="113.5">H13</text>
<text x="47.3" y="116.1">D24</text>
<text x="47.3" y="118.6">D26</text>
<text x="146.3" y="116.1">H14</text>
<text x="146.3" y="118.6">H16</text>
<text x="47.3" y="121.2">D27</text>
<text x="47.3" y="123.7">D29</text>
<text x="146.3" y="121.2">H17</text>
<text x="146.3" y="123.7">H19</text>
<text x="205.5" y="121.2">12V0</text>
<text x="264" y="121.2">3V3</text>
<text x="47.3" y="126.2">D30</text>
<text x="47.3" y="128.8">D31</text>
<text x="47.3" y="131.3">D33</text>
<text x="146.3" y="126.2">H20</text>
<text x="146.3" y="128.8">H22</text>
<text x="146.3" y="131.3">H23</text>
<text x="225" y="126.2">C35</text>
<text x="225" y="128.8">C37</text>
<text x="258.1" y="126.2">C39</text>
<text x="258.1" y="128.8">D36</text>
<text x="258.1" y="131.3">D38</text>
<text x="47.3" y="133.9">D34</text>
<text x="47.3" y="136.4">D35</text>
<text x="146.3" y="133.9">H25</text>
<text x="146.3" y="136.4">H26</text>
<text x="218.2" y="133.9">VADJ</text>
<text x="258.1" y="133.9">D40</text>
<text x="146.3" y="138.9">H28</text>
<text x="146.3" y="141.5">H29</text>
<text x="224.8" y="138.9">G39</text>
<text x="225" y="141.5">H40</text>
<text x="258.1" y="141.5">D32</text>
<text x="146.3" y="144">H31</text>
<text x="146.3" y="146.6">H32</text>
<text x="146.3" y="149.1">H34</text>
<text x="146.3" y="151.6">H35</text>
<text x="146.3" y="154.2">H37</text>
<text x="146.3" y="156.7">H38</text>
<text x="203.2" y="191.9">Title</text>
<text x="213.4" y="194.4">FMC Connector</text>
<text x="203.2" y="199.5">Size</text>
<text x="205.8" y="202">A4</text>
<text x="213.4" y="199.5">Document Number</text>
<text x="213.4" y="202">TAO HDMI readout Board</text>
<text x="287.1" y="199.5">Rev</text>
<text x="289.6" y="202">1.0</text>
<text x="203.2" y="207.1">Date:</text>
<text x="216.5" y="207.1">Friday, October 23, 2020</text>
<text x="254" y="207.1">Sheet</text>
<text x="266.7" y="207.1">1</text>
<text x="274.4" y="207.1">of</text>
<text x="282" y="207.1">3</text>
</g>
<g font-size="2.3" fill="#000080">
<text x="232.2" y="9.5">J2-5</text>
<text x="26.5" y="14.6">J2-1</text>
<text x="120.4" y="14.6">J2-3</text>
<text x="88.7" y="29.8">RF2</text>
<text x="98.8" y="34.9">SMA</text>
<text x="88.7" y="52.7">RF1</text>
<text x="65.8" y="57.7">TP1</text>
<text x="65.8" y="55.2">TP2</text>
<text x="98.8" y="57.7">SMA</text>
<text x="20.1" y="65.4">ASP-134604-01</text>
<text x="21.4" y="78.1">J2-2</text>
<text x="119.2" y="83.1">ASP-134604-01</text>
<text x="120.4" y="90.8">J2-4</text>
<text x="230.9" y="103.5">ASP-134604-01</text>
<text x="232.2" y="123.8">J2-6</text>
<text x="208.1" y="131.4">C19</text>
<text x="208.1" y="136.5">47u/1206</text>
<text x="274.1" y="136.5">C10</text>
<text x="273.1" y="142.1">47u/1206</text>
<text x="20.1" y="144.1">ASP-134604-01</text>
<text x="225.9" y="146.6">C11</text>
<text x="230.9" y="149.2">ASP-134604-01</text>
<text x="224.8" y="152.2">47u/1206</text>
<text x="119.2" y="164.4">ASP-134604-01</text>
<text x="123.5" y="184.7">GREEN</text>
<text x="139" y="184.7">D3</text>
<text x="142.5" y="184.7">470/0603</text>
<text x="158" y="184.7">R40</text>
<text x="123.5" y="187.3">GREEN</text>
<text x="139" y="187.3">D1</text>
<text x="142.5" y="187.3">470/0603</text>
<text x="158" y="187.3">R34</text>
</g>
<g font-size="2.3" fill="#004080">
<text x="232.2" y="13.5">GND</text>
<text x="232.2" y="16.1">GND</text>
<text x="250" y="13.5">GND</text>
<text x="250" y="16.1">GND</text>
<text x="30.8" y="21.2">DP0_C2M_N</text>
<text x="30.9" y="18.6">DP0_C2M_P</text>
<text x="30.9" y="23.7">DP0_M2C_P</text>
<text x="128.6" y="21.2">CLK0_C2M_N</text>
<text x="128.7" y="18.6">CLK0_C2M_P</text>
<text x="130.6" y="23.7">LA00_P_CC</text>
<text x="232.2" y="18.6">GND</text>
<text x="232.2" y="21.2">GND</text>
<text x="232.2" y="23.7">GND</text>
<text x="250" y="18.6">GND</text>
<text x="250" y="21.2">GND</text>
<text x="250" y="23.7">GND</text>
<text x="30.8" y="26.2">DP0_M2C_N</text>
<text x="36.1" y="28.8">LA06_P</text>
<text x="130.5" y="26.2">LA00_N_CC</text>
<text x="135.2" y="28.8">LA03_P</text>
<text x="232.2" y="26.2">GND</text>
<text x="232.2" y="28.8">GND</text>
<text x="250" y="26.2">GND</text>
<text x="250" y="28.8">GND</text>
<text x="36" y="31.3">LA06_N</text>
<text x="36.1" y="33.9">LA10_P</text>
<text x="135" y="31.3">LA03_N</text>
<text x="135.2" y="33.9">LA08_P</text>
<text x="232.2" y="31.3">GND</text>
<text x="232.2" y="33.9">GND</text>
<text x="250" y="31.3">GND</text>
<text x="250" y="33.9">GND</text>
<text x="36" y="36.4">LA10_N</text>
<text x="36" y="41.5">LA14_N</text>
<text x="36.1" y="38.9">LA14_P</text>
<text x="135" y="36.4">LA08_N</text>
<text x="135" y="41.5">LA12_N</text>
<text x="135.2" y="38.9">LA12_P</text>
<text x="232.2" y="36.4">GND</text>
<text x="232.2" y="38.9">GND</text>
<text x="232.2" y="41.5">GND</text>
<text x="250" y="36.4">GND</text>
<text x="250" y="38.9">GND</text>
<text x="250" y="41.5">GND</text>
<text x="31.4" y="46.6">LA18_N_CC</text>
<text x="31.5" y="44">LA18_P_CC</text>
<text x="135" y="46.6">LA16_N</text>
<text x="135.2" y="44">LA16_P</text>
<text x="232.2" y="44">GND</text>
<text x="232.2" y="46.6">GND</text>
<text x="250" y="44">GND</text>
<text x="250" y="46.6">GND</text>
<text x="36" y="51.6">LA27_N</text>
<text x="36.1" y="49.1">LA27_P</text>
<text x="135" y="51.6">LA20_N</text>
<text x="135.2" y="49.1">LA20_P</text>
<text x="232.2" y="49.1">GND</text>
<text x="232.2" y="51.6">GND</text>
<text x="250" y="49.1">GND</text>
<text x="250" y="51.6">GND</text>
<text x="39.5" y="56.7">SDA</text>
<text x="39.7" y="59.3">GA0</text>
<text x="39.8" y="54.2">SCL</text>
<text x="135" y="56.7">LA22_N</text>
<text x="135.2" y="54.2">LA22_P</text>
<text x="135.2" y="59.3">LA25_P</text>
<text x="232.2" y="54.2">GND</text>
<text x="232.2" y="56.7">GND</text>
<text x="232.2" y="59.3">GND</text>
<text x="250" y="54.2">GND</text>
<text x="250" y="56.7">GND</text>
<text x="250" y="59.3">GND</text>
<text x="135" y="61.8">LA25_N</text>
<text x="135.2" y="64.3">LA29_P</text>
<text x="232.2" y="61.8">GND</text>
<text x="232.2" y="64.3">GND</text>
<text x="250" y="61.8">GND</text>
<text x="250" y="64.3">GND</text>
<text x="135" y="66.9">LA29_N</text>
<text x="135" y="72">LA31_N</text>
<text x="135.2" y="69.4">LA31_P</text>
<text x="232.2" y="66.9">GND</text>
<text x="232.2" y="69.4">GND</text>
<text x="232.2" y="72">GND</text>
<text x="250" y="66.9">GND</text>
<text x="250" y="69.4">GND</text>
<text x="250" y="72">GND</text>
<text x="135" y="77">LA33_N</text>
<text x="135.2" y="74.5">LA33_P</text>
<text x="232.2" y="74.5">GND</text>
<text x="232.2" y="77">GND</text>
<text x="250" y="74.5">GND</text>
<text x="250" y="77">GND</text>
<text x="34.8" y="82.1">PG_C2M</text>
<text x="232.2" y="79.6">GND</text>
<text x="232.2" y="82.1">GND</text>
<text x="250" y="79.6">GND</text>
<text x="250" y="82.1">GND</text>
<text x="24.8" y="87.2">GBTCLK0_M2C_N</text>
<text x="24.9" y="84.7">GBTCLK0_M2C_P</text>
<text x="31.5" y="89.7">LA01_P_CC</text>
<text x="232.2" y="84.7">GND</text>
<text x="232.2" y="87.2">GND</text>
<text x="232.2" y="89.7">GND</text>
<text x="31.4" y="92.3">LA01_N_CC</text>
<text x="36.1" y="94.8">LA05_P</text>
<text x="128.3" y="94.8">VREF_A_M2C</text>
<text x="232.2" y="92.3">GND</text>
<text x="232.2" y="94.8">GND</text>
<text x="36" y="97.4">LA05_N</text>
<text x="36.1" y="99.9">LA09_P</text>
<text x="126.9" y="97.4">PRSNT_M2C_L</text>
<text x="128.7" y="99.9">CLK0_M2C_P</text>
<text x="36" y="102.4">LA09_N</text>
<text x="36" y="107.5">LA13_N</text>
<text x="36.1" y="105">LA13_P</text>
<text x="128.6" y="102.4">CLK0_M2C_N</text>
<text x="135" y="107.5">LA02_N</text>
<text x="135.2" y="105">LA02_P</text>
<text x="31.4" y="112.6">LA17_N_CC</text>
<text x="31.5" y="110.1">LA17_P_CC</text>
<text x="135" y="112.6">LA04_N</text>
<text x="135.2" y="110.1">LA04_P</text>
<text x="36" y="117.7">LA23_N</text>
<text x="36.1" y="115.1">LA23_P</text>
<text x="135" y="117.7">LA07_N</text>
<text x="135.2" y="115.1">LA07_P</text>
<text x="36" y="122.8">LA26_N</text>
<text x="36.1" y="120.2">LA26_P</text>
<text x="39.7" y="125.3">TCK</text>
<text x="135" y="122.8">LA11_N</text>
<text x="135.2" y="120.2">LA11_P</text>
<text x="135.2" y="125.3">LA15_P</text>
<text x="39.4" y="130.4">TDO</text>
<text x="40.6" y="127.8">TDI</text>
<text x="135" y="127.8">LA15_N</text>
<text x="135.2" y="130.4">LA19_P</text>
<text x="232.2" y="127.8">12P0V</text>
<text x="232.2" y="130.4">12P0V</text>
<text x="249.5" y="127.8">3P3V</text>
<text x="249.5" y="130.4">3P3V</text>
<text x="35.7" y="135.5">TRST_L</text>
<text x="39.4" y="132.9">TMS</text>
<text x="135" y="132.9">LA19_N</text>
<text x="135.2" y="135.5">LA21_P</text>
<text x="249.5" y="132.9">3P3V</text>
<text x="249.5" y="135.5">3P3V</text>
<text x="39.7" y="138">GA1</text>
<text x="135" y="138">LA21_N</text>
<text x="135" y="143.1">LA24_N</text>
<text x="135.2" y="140.5">LA24_P</text>
<text x="232.2" y="140.5">VADJ</text>
<text x="232.2" y="143.1">VADJ</text>
<text x="244.8" y="143.1">3P3VAUX</text>
<text x="135" y="148.2">LA28_N</text>
<text x="135.2" y="145.6">LA28_P</text>
<text x="135" y="153.2">LA30_N</text>
<text x="135.2" y="150.7">LA30_P</text>
<text x="135.2" y="155.8">LA32_P</text>
<text x="135" y="158.3">LA32_N</text>
</g>
<g font-size="2.3" fill="#f00">
<text x="155" y="23.7">A_CLK_OUT_P</text>
<text x="155" y="26.2">A_CLK_OUT_N</text>
<text x="155.2" y="28.5">A_CAL</text>
<text x="53.6" y="32.3">LED0</text>
<text x="53.6" y="34.8">LED1</text>
<text x="155.2" y="33.6">A_SCL</text>
<text x="155.2" y="36.2">A_SDA</text>
<text x="155.2" y="48.9">B_CAL</text>
<text x="155.2" y="53.9">B_SCL</text>
<text x="155.2" y="56.5">B_SDA</text>
<text x="55.7" y="94.3">FPGA_PMBUS_CLK</text>
<text x="55.7" y="96.9">FPGA_PMBUS_DATA</text>
<text x="55.9" y="99.9">FPGA_PMBUS_OE</text>
<text x="55.7" y="104.5">FPGA_PMBUS_nALERT</text>
<text x="55.9" y="102.4">FPGA_PMBUS_CTRL</text>
<text x="155.2" y="104.7">A_DIN_P0</text>
<text x="155.2" y="107.3">A_DIN_N0</text>
<text x="55.9" y="110.1">B_CLK_OUT_P</text>
<text x="55.9" y="112.6">B_CLK_OUT_N</text>
<text x="155.2" y="109.8">A_DIN_P2</text>
<text x="155.2" y="112.4">A_DIN_N2</text>
<text x="155.2" y="120">A_DIN_P1</text>
<text x="155.2" y="117.4">A_DIN_N3</text>
<text x="155.2" y="114.9">A_DIN_P3</text>
<text x="155.2" y="122.5">A_DIN_N1</text>
<text x="155.2" y="130.1">B_DIN_P0</text>
<text x="155.2" y="132.7">B_DIN_N0</text>
<text x="155.2" y="137.8">B_DIN_N2</text>
<text x="155.2" y="135.2">B_DIN_P2</text>
<text x="155.2" y="140.3">B_DIN_P3</text>
<text x="155.2" y="142.8">B_DIN_N3</text>
<text x="155.2" y="147.9">B_DIN_N1</text>
<text x="155.2" y="145.4">B_DIN_P1</text>
<text x="114.6" y="184.7">LED0</text>
<text x="114.6" y="187.2">LED1</text>
</g>
<g font-size="1.6">
<text x="31.5" y="1.7">5</text>
<text x="90" y="1.7">4</text>
<text x="148.5" y="1.7">3</text>
<text x="206.9" y="1.7">2</text>
<text x="265.4" y="1.7">1</text>
<text x=".6" y="29.4">D</text>
<text x="295.3" y="29.4">D</text>
<text x=".6" y="80.7">C</text>
<text x="295.3" y="80.7">C</text>
<text x=".6" y="132">B</text>
<text x="295.3" y="132">B</text>
<text x=".6" y="183.3">A</text>
<text x="295.3" y="183.3">A</text>
<text x="31.5" y="209.3">5</text>
<text x="90" y="209.3">4</text>
<text x="148.5" y="209.3">3</text>
<text x="206.9" y="209.3">2</text>
<text x="265.4" y="209.3">1</text>
</g>
</svg>
